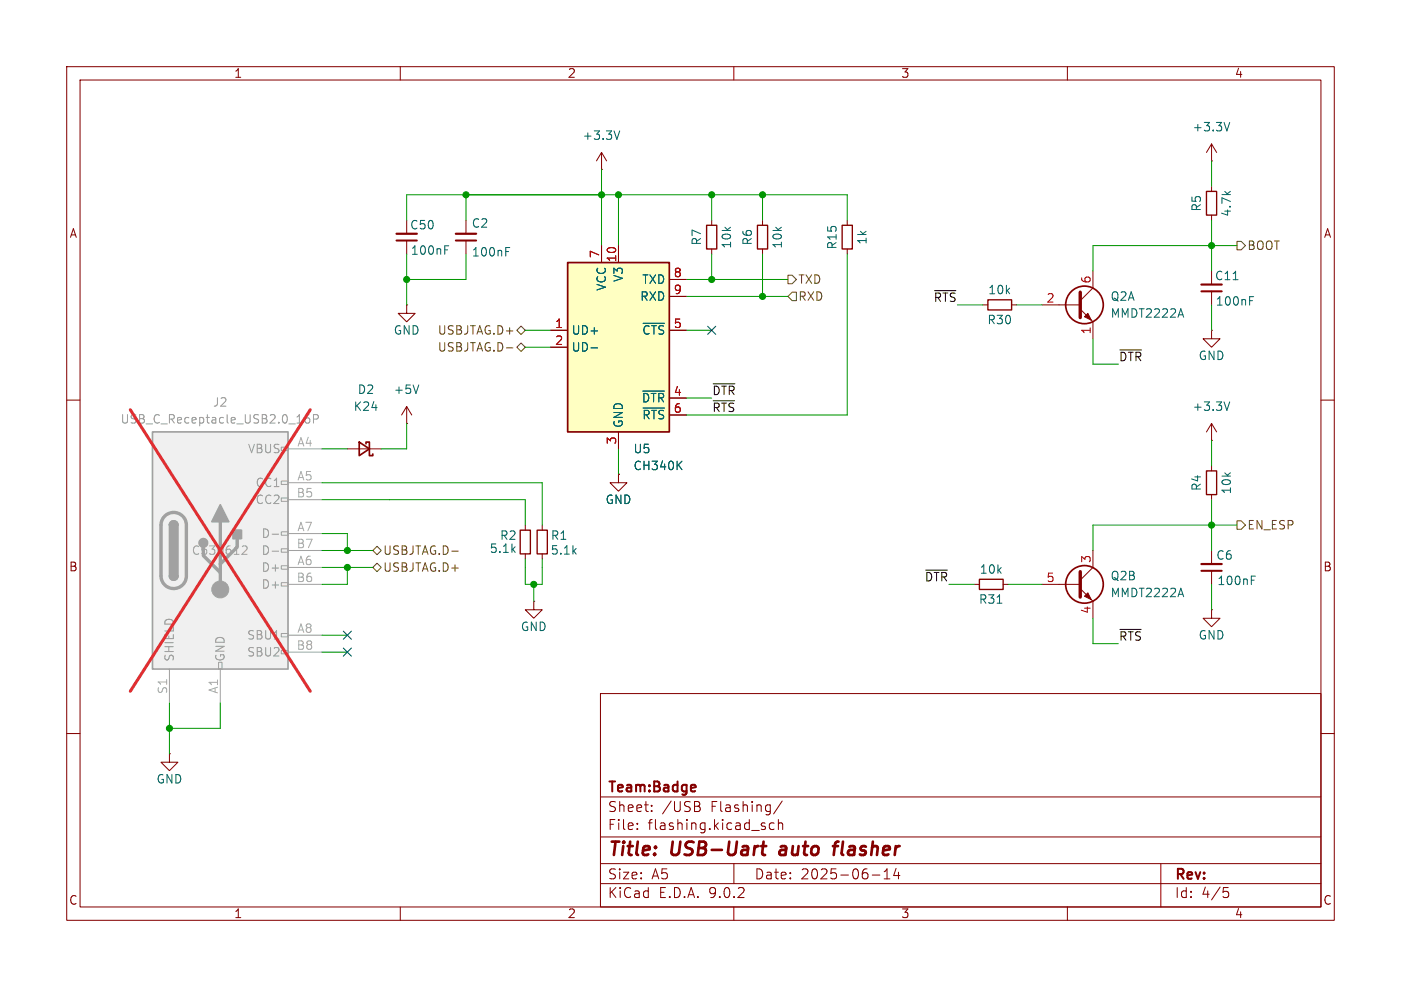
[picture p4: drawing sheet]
<svg xmlns="http://www.w3.org/2000/svg" width="210mm" height="148mm" viewBox="0 0 210 148" stroke-linecap="round" stroke-linejoin="round" font-family="sans-serif">
<g fill="none" stroke="#840000" stroke-width=".15">
<path d="M10 10h190v128h-190zM12 12h186v124h-186zM60 10v2M110 10v2M160 10v2M106.7 33v.8M106.7 37.3v.8M114.3 33v.8M114.3 37.3v.8M127 33v.8M127 37.3v.8M181.6 24.1h.1"/>
<path d="M181.6 21.6v2.5M181.6 21.6l-.8 1.3M181.6 21.6l.8 1.3M61 45.7v1.3h1.2l-1.2 1.3-1.3-1.3h1.3M61 45.7h.1M147.3 45.7h.8M151.6 45.7h.8M156.2 45.7h5.7M161.9 46.4l1.9 1.9v2.5M163.8 40.6v2.6l-1.9 1.9M10 60h2M198 60h2"/>
<path d="M80 90.2v1.2h1.3l-1.3 1.3-1.3-1.3h1.3M80 90.2h.1M146 87.6h.8M150.4 87.6h.7M156.2 87.6h5.7M161.9 88.3l1.9 1.9v2.5M163.8 82.6v2.5l-1.9 1.9M181.6 91.4v1.3h1.3l-1.3 1.3-1.3-1.3h1.3M181.6 91.4h.1M181.6 82.6v2M181.6 85.6v2M10 110h2"/>
<path d="M90 104h108v32h-108zM90 119.5h108M198 110h2M60 136v2M90 132.5h108M90 129.5h108M90 125.5h108M95.5 124.2v.2M95.5 123.5v.1M97.7 121.5v.2M97.7 120.8v.1M104.6 120.9a.4 .4 0 0 1 .4 .4 .4 .4 0 0 1-.3 .4"/>
<path d="M104.8 120.3l.1 .2-.1 .3M110 136v2M110 129.5v3M116 123.5l-.4-.1-.3 .3v.4l.2 .2h.5M116.7 123.5a.37 .37 0 0 1 .6 .1v.8M116.7 122.9v1.5M117.2 120.1l-1.2 1.9M130.8 131.2h1.1M132.5 131.8h.9M132.5 130.7l.5-.4v1.5M134.3 130.2l-.3 1.1h.9M134.7 130.8v1"/>
<path d="M160 136v2M174 129.5v6.5M183.4 133.1h.7M183.5 133.7h.4l.3 .2v.4l-.2 .2-.5 .1"/>
</g>
<path d="M114.1 126.9h.8M114.5 126.2l-.3 1.7 .1 .2 .4 .1M117 127.5l-.2 .4 .3 .3M124.9 126.9h.7M125.7 126.2l-.4 .1-.1 .2-.2 1.7" fill="none" stroke="#840000" stroke-width=".4"/>
<path d="M180.1 85.6h3M104.2 117.8l.1 .2-.7 .2" fill="none" stroke="#840000" stroke-width=".3"/>
<path d="M161.9 43.8v3.8M161.9 85.7v3.8" fill="none" stroke="#840000" stroke-width=".51"/>
<g fill="none" stroke="#840000" stroke-width=".25">
<circle cx="162.6" cy="45.7" r="2.82"/>
<circle cx="162.6" cy="87.6" r="2.82"/>
</g>
<g fill="#840000" stroke="#840000" stroke-width=".15">
<path d="M162.6 47.5l.5-.5 .5 1z"/>
<path d="M162.6 89.4l.5-.5 .5 1z"/>
</g>
<path d="M184.3 18.4l-.4 1.2M177 46.3l.4 1.3M149.5 90.5h.7M177 88.2l.4 1.3M187.6 87h.4M187.6 86.4h.6" fill="none" stroke="#006464" stroke-width=".15"/>
<path d="M105.9 33.8h1.5v3.5h-1.5zM113.5 33.8h1.6v3.5h-1.6zM126.2 33.8h1.6v3.5h-1.6zM148.1 45h3.5v1.5h-3.5zM146.8 86.9h3.6v1.5h-3.6z" fill="none" stroke="#840000" stroke-width=".2"/>
<path d="M180.1 84.6h3" fill="none" stroke="#840000" stroke-width=".33"/>
<path d="M85.1 39.4h15.2v25.4h-15.2z" fill="#ffffc2"/>
<path d="M85.1 39.4h15.2v25.4h-15.2zM53.8 66.3l1.6 1-1.6 1zM54.9 66.5v-.2h.5v2h.5v-.2" fill="none" stroke="#840000" stroke-width=".25"/>
<g fill="none" stroke="#840000" stroke-width=".15">
<path d="M61 36.1v2M69.8 33v2.1M69.8 36.1v2M90.2 25.4h.1M90.2 22.9v2.5M90.2 36.8v2.6M90.2 22.9l-.8 1.2M90.2 22.9l.7 1.2M92.7 36.8v2.6M82.5 49.5h2.6M82.5 52.1h2.6M100.3 49.5h2.6"/>
<path d="M100.3 41.9h2.6M100.3 44.5h2.6M100.3 59.7h2.6M52.1 67.3h5M61 63.5h.1M61 61l-.8 1.2M61 61l.7 1.2M61 61v2.5M78.7 78.7v.8M81.3 78.7v.8M92.7 71.1v1.3h1.3l-1.3 1.3-1.3-1.3h1.3M92.7 71.1h.1"/>
<path d="M92.7 64.8v2.5M100.3 62.2h2.6M181.6 69.9v.7M181.6 74.2v.7M78.7 83.1v.7M81.3 83.1v.7"/>
</g>
<path d="M92.9 19.6l-.4 1.3M66.7 37.5h.4M66.7 36.9h.6M75.8 37.7h.4M75.8 37.1h.6M62.8 57.7l-.4 1.3M88.6 52.2h1M96.3 58.6h3.3M96.4 48.5h3.2M96.4 61.2h3.2M101.7 69.7l.5 .7M102.2 69.2l-.7 .7" fill="none" stroke="#006464" stroke-width=".15"/>
<path d="M78 79.5h1.5v3.6h-1.5zM80.5 79.5h1.5v3.6h-1.5zM180.8 70.6h1.6v3.6h-1.6z" fill="none" stroke="#840000" stroke-width=".2"/>
<path d="M59.4 36.1h3.1M68.3 36.1h3.1" fill="none" stroke="#840000" stroke-width=".3"/>
<path d="M59.4 35.1h3.1M68.3 35.1h3.1" fill="none" stroke="#840000" stroke-width=".33"/>
<path d="M22.9 64.8h20.3v35.5h-20.3z" fill="#f0f0f0"/>
<g fill="none" stroke="#a1a1a1" stroke-width=".15">
<path d="M42.2 67.1h1v.5h-1zM42.2 72.1h1v.5h-1zM42.2 74.7h1v.5h-1zM42.2 79.8h1v.5h-1zM43.2 67.3h5.1M43.2 72.4h5.1M43.2 74.9h5.1M32.8 99.3h.5v1h-.5zM36.3 82l.5-.1 .2 .1v.2l-.7 .9h.7M42.2 82.3h1v.5h-1zM42.2 84.8h1v.5h-1zM42.2 87.4h1v.5h-1z"/>
<path d="M42.2 95h1v.5h-1zM42.2 97.5h1v.5h-1zM43.2 80h5.1M43.2 82.6h5.1M43.2 85.1h5.1M43.2 87.6h5.1M43.2 95.3h5.1M43.2 97.8h5.1M25.4 100.3v5.1M33 100.3v5.1"/>
</g>
<path d="M22.9 64.8h20.3v35.5h-20.3zM25.4 78.7a.64 .64 0 0 1 .6-.6 .64 .64 0 0 1 .7 .6M25.4 86.4a.64 .64 0 0 0 .6 .6 .64 .64 0 0 0 .7-.6" fill="none" stroke="#a1a1a1" stroke-width=".25"/>
<path d="M24.7 77.4a1.9 1.9 0 0 1 2.1-.4 1.9 1.9 0 0 1 1.1 1.7v7.7a1.91 1.91 0 0 1-1.9 1.9 1.91 1.91 0 0 1-1.9-1.9v-7.8a1.91 1.91 0 0 1 .6-1.2zM33 78.2v10.2M30.5 82v1.3l2.5 2.6M35.6 80.8v1.2l-2.6 2.6" fill="none" stroke="#a1a1a1" stroke-width=".51"/>
<g fill="#a1a1a1" stroke="#a1a1a1" stroke-width=".25">
<path d="M25.4 78.7h1.3v7.7h-1.3z"/>
<path d="M25.6 78.3a.64 .64 0 0 1 .7-.1 .64 .64 0 0 1 .4 .5h-1.3z"/>
<path d="M25.4 86.4h1.3a.64 .64 0 0 1-.7 .6 .64 .64 0 0 1-.6-.6z"/>
<path d="M33 75.7l1.3 2.5h-2.6z"/>
<path d="M34.9 79.5h1.3v1.3h-1.3z"/>
<circle cx="30.5" cy="81.4" r=".63"/>
</g>
<circle cx="33" cy="88.4" r="1.27" fill="#a1a1a1" stroke="#a1a1a1" stroke-width=".15"/>
<path d="M46.3 62.2a.5 .5 0 0 0-.6 .5v.5l.1 .2h.4l.2-.1v-.4l-.1-.2h-.3l-.3 .2M47 62.8h.6l.1-.2v-.3l-.2-.1h-.5v1.2M40.8 80.1h1M40.8 82.6h1" fill="none" stroke="#989898" stroke-width=".15"/>
<path d="M19.5 61.4l27 42.3M46.5 61.4l-27 42.3" fill="none" stroke="#e12e31" stroke-width=".46"/>
<g fill="none" stroke="#840000" stroke-width=".15">
<path d="M90.2 36.8v2.6M92.7 36.8v2.6M181.6 27.9v.8M181.6 32.3v.7M82.5 49.5h2.6M82.5 52.1h2.6M100.3 49.5h2.6M100.3 41.9h2.6M100.3 44.5h2.6M100.3 59.7h2.6M181.6 49.5v1.3h1.3l-1.3 1.3-1.3-1.3h1.3M181.6 49.5h.1"/>
<path d="M181.6 43.7v2M92.7 71.1h.1M92.7 64.8v2.5M100.3 62.2h2.6M181.6 66h.1M181.6 63.5v2.5M181.6 63.5l-.8 1.3M181.6 63.5l.8 1.3M25.4 113v1.3h1.3l-1.3 1.3-1.3-1.3h1.3M25.4 113h.1"/>
</g>
<path d="M180.8 28.7h1.6v3.6h-1.6z" fill="none" stroke="#840000" stroke-width=".2"/>
<path d="M180.1 43.7h3" fill="none" stroke="#840000" stroke-width=".3"/>
<path d="M180.1 42.7h3" fill="none" stroke="#840000" stroke-width=".33"/>
<path d="M88.6 52.2h1M96.3 58.6h3.3M96.4 48.5h3.2M184.8 41.9h.8M187.3 45.1h.4M187.3 44.5h.6M96.4 61.2h3.2M101.7 69.7l.5 .7M102.2 69.2l-.7 .7M184.3 60.3l-.4 1.2" fill="none" stroke="#006464" stroke-width=".15"/>
<path d="M185.4 36.2h.7l.6 .6-.6 .7h-.7zM75.9 52.2h1M77.5 49.5l.6-.6 .6 .6-.6 .7zM77.5 52.1l.6-.7 .6 .7-.6 .6zM118.1 41.3h.6l.7 .6-.7 .6h-.6zM118.1 44.5l.6-.7h.7v1.3h-.7zM185.4 78.1h.7l.6 .6-.6 .7h-.7zM55.9 85.1l.6-.6 .6 .6-.6 .6zM55.9 82.6l.6-.7 .6 .7-.6 .6zM67.7 82.6h1" fill="none" stroke="#725600" stroke-width=".15"/>
<path d="M106.9 57.6h3.3M140.1 43.6h3.2M167.9 52.5h3.2M106.9 60.1h3.2M138.8 85.5h3.2M167.9 94.4h3.2" fill="none" stroke="#0f0f0f" stroke-width=".15"/>
<g fill="none" stroke="#009600" stroke-width=".15">
<path d="M61 33v-3.8h66v3.8M61 38.1v7.6M69.8 38.1v3.8h-8.8M69.8 29.2v3.8M90.2 25.4v11.4M92.7 29.2v7.6M106.7 29.2v3.8M106.7 38.1v3.8M114.3 29.2v3.8M114.3 38.1v6.4M127 38.1v24.1h-24.1M181.6 24.1v3.8"/>
<path d="M181.6 33v7.6M185.4 36.8h-21.6v3.8M78.7 52.1h3.8M78.7 49.5h3.8M102.9 41.9h15.2M102.9 59.7h3.8M102.9 49.5h3.8M102.9 44.5h15.2M143.5 45.7h3.8M152.4 45.7h3.8M163.8 50.8v3.8h3.8M181.6 45.7v3.8"/>
<path d="M48.3 74.9h30.4v3.8M48.3 72.4h33v6.3M48.3 67.3h3.8M61 63.5v3.8h-3.9M92.7 67.3v3.8M181.6 66v3.9M181.6 74.9v7.7M185.4 78.7h-21.6v3.9M48.3 97.8h3.8M48.3 80h3.8v2.6M48.3 82.6h7.6M48.3 85.1h7.6"/>
<path d="M48.3 95.3h3.8M52.1 85.1v2.5h-3.8M78.7 83.8v3.8h2.6v-3.8M80 87.6v2.6M142.2 87.6h3.8M151.1 87.6h5.1M163.8 92.7v3.8h3.8M181.6 87.6v3.8M25.4 105.4v7.6M33 105.4v3.8h-7.6"/>
</g>
<path d="M106.1 48.9l1.2 1.2M107.3 48.9l-1.2 1.2M51.5 97.2l1.2 1.2M51.5 94.6l1.2 1.3M52.7 97.2l-1.2 1.2M52.7 94.6l-1.2 1.3" fill="none" stroke="#000084" stroke-width=".15"/>
<g fill="#009600" stroke="#009600" stroke-width=".15">
<circle cx="52.1" cy="82.6" r=".46"/>
<circle cx="25.4" cy="109.2" r=".46"/>
<circle cx="92.7" cy="29.2" r=".46"/>
<circle cx="106.7" cy="41.9" r=".46"/>
<circle cx="114.3" cy="29.2" r=".46"/>
<circle cx="114.3" cy="44.5" r=".46"/>
<circle cx="106.7" cy="29.2" r=".46"/>
<circle cx="61" cy="41.9" r=".46"/>
<circle cx="69.8" cy="29.2" r=".46"/>
<circle cx="52.1" cy="85.1" r=".46"/>
<circle cx="90.2" cy="29.2" r=".46"/>
<circle cx="80" cy="87.6" r=".46"/>
<circle cx="181.6" cy="36.8" r=".46"/>
<circle cx="181.6" cy="78.7" r=".46"/>
</g>
<g font-size="2.8" fill="#840000">
<text x="91" y="128.9">Title:</text>
<text x="100.7" y="128.9">USB-Uart</text>
<text x="117.8" y="128.9">auto</text>
<text x="126.6" y="128.9">flasher</text>
</g>
<g font-size="2.1" fill="#840000">
<text x="91" y="119.2">Team:Badge</text>
<text x="91" y="124.7">File:</text>
<text x="91" y="122">Sheet:</text>
<text x="97.1" y="124.7">flashing.kicad_sch</text>
<text x="99.2" y="122">/USB</text>
<text x="106.6" y="122">Flashing/</text>
<text x="91" y="134.9">KiCad</text>
<text x="91" y="132.1">Size:</text>
<text x="97.7" y="132.1">A5</text>
<text x="98.7" y="134.9">E.D.A.</text>
<text x="106.3" y="134.9">9.0.2</text>
<text x="113" y="132.1">Date:</text>
<text x="120" y="132.1">2025-06-14</text>
<text x="176" y="132.3">Rev:</text>
<text x="176" y="134.9">Id:</text>
<text x="180.1" y="134.9">4/5</text>
</g>
<g font-size="1.8" fill="#840000">
<text x="35" y="11.9">1</text>
<text x="85" y="11.9">2</text>
<text x="135" y="11.9">3</text>
<text x="185" y="11.9">4</text>
<text x="10.3" y="35.9">A</text>
<text x="198.4" y="35.9">A</text>
<text x="10.3" y="85.9">B</text>
<text x="198.3" y="85.9">B</text>
<text x="10.3" y="135.9">C</text>
<text x="35" y="137.9">1</text>
<text x="85" y="137.9">2</text>
<text x="135" y="137.9">3</text>
<text x="185" y="137.9">4</text>
<text x="198.3" y="135.9">C</text>
</g>
<g font-size="1.8" fill="#006464">
<text x="87.2" y="21.2">+3.3V</text>
<text x="178.7" y="19.9">+3.3V</text>
<text x="61.4" y="34.6">C50</text>
<text x="70.6" y="34.4">C2</text>
<text x="180.2" y="31.8" transform="rotate(-90 180.2 31.8)">R5</text>
<text x="184.7" y="32.6" transform="rotate(-90 184.7 32.6)">4.7k</text>
<text x="61.5" y="38.4">100nF</text>
<text x="70.6" y="38.7">100nF</text>
<text x="105.3" y="36.9" transform="rotate(-90 105.3 36.9)">R7</text>
<text x="109.8" y="37.4" transform="rotate(-90 109.8 37.4)">10k</text>
<text x="112.9" y="36.9" transform="rotate(-90 112.9 36.9)">R6</text>
<text x="117.4" y="37.4" transform="rotate(-90 117.4 37.4)">10k</text>
<text x="125.6" y="37.5" transform="rotate(-90 125.6 37.5)">R15</text>
<text x="130.1" y="36.8" transform="rotate(-90 130.1 36.8)">1k</text>
<text x="91" y="43.7" transform="rotate(-90 91 43.7)">VCC</text>
<text x="93.6" y="42.4" transform="rotate(-90 93.6 42.4)">V3</text>
<text x="95.9" y="45.3">RXD</text>
<text x="96.2" y="42.8">TXD</text>
<text x="148" y="44.3">10k</text>
<text x="166.4" y="45.3">Q2A</text>
<text x="166.4" y="47.9">MMDT2222A</text>
<text x="182" y="42.2">C11</text>
<text x="182.1" y="46">100nF</text>
<text x="58.9" y="50.4">GND</text>
<text x="85.6" y="50.4">UD+</text>
<text x="85.6" y="52.9">UD-</text>
<text x="96.2" y="50.4">~{CTS}</text>
<text x="147.9" y="48.8">R30</text>
<text x="53.5" y="59.3">D2</text>
<text x="58.9" y="59.3">+5V</text>
<text x="179.6" y="54.2">GND</text>
<text x="52.9" y="61.8">K24</text>
<text x="93.6" y="64.3" transform="rotate(-90 93.6 64.3)">GND</text>
<text x="96.1" y="60.6">~{DTR}</text>
<text x="96.2" y="63.1">~{RTS}</text>
<text x="178.7" y="61.8">+3.3V</text>
<text x="94.9" y="68.2">U5</text>
<text x="94.9" y="70.7">CH340K</text>
<text x="90.7" y="75.8">GND</text>
<text x="180.2" y="73.7" transform="rotate(-90 180.2 73.7)">R4</text>
<text x="184.7" y="74.2" transform="rotate(-90 184.7 74.2)">10k</text>
<text x="73.3" y="83.1">5.1k</text>
<text x="74.9" y="81.2">R2</text>
<text x="82.5" y="83.4">5.1k</text>
<text x="82.5" y="81.2">R1</text>
<text x="146.8" y="86.2">10k</text>
<text x="166.4" y="87.2">Q2B</text>
<text x="166.4" y="89.8">MMDT2222A</text>
<text x="182.2" y="84.1">C6</text>
<text x="182.4" y="87.9">100nF</text>
<text x="78" y="94.8">GND</text>
<text x="146.6" y="90.7">R31</text>
<text x="179.6" y="96.1">GND</text>
<text x="23.4" y="117.7">GND</text>
</g>
<g font-size="1.8" fill="#a90000">
<text x="89.9" y="38.8" transform="rotate(-90 89.9 38.8)">7</text>
<text x="92.5" y="39.4" transform="rotate(-90 92.5 39.4)">10</text>
<text x="100.9" y="41.7">8</text>
<text x="100.9" y="44.2">9</text>
<text x="156.8" y="45.5">2</text>
<text x="163.6" y="42.6" transform="rotate(-90 163.6 42.6)">6</text>
<text x="83.1" y="49.3">1</text>
<text x="83.1" y="51.8">2</text>
<text x="100.9" y="49.3">5</text>
<text x="163.6" y="50.2" transform="rotate(-90 163.6 50.2)">1</text>
<text x="100.9" y="59.4">4</text>
<text x="100.9" y="62">6</text>
<text x="92.5" y="66.7" transform="rotate(-90 92.5 66.7)">3</text>
<text x="156.8" y="87.4">5</text>
<text x="163.6" y="84.5" transform="rotate(-90 163.6 84.5)">3</text>
<text x="163.6" y="92.1" transform="rotate(-90 163.6 92.1)">4</text>
</g>
<g font-size="1.8" fill="#725600">
<text x="186.9" y="37.7">BOOT</text>
<text x="119.6" y="42.8">TXD</text>
<text x="119.6" y="45.3">RXD</text>
<text x="65.5" y="50.4">USBJTAG.D+</text>
<text x="65.5" y="52.9">USBJTAG.D-</text>
<text x="57.3" y="83.4">USBJTAG.D-</text>
<text x="186.9" y="79.6">EN_ESP</text>
<text x="57.3" y="86">USBJTAG.D+</text>
</g>
<g font-size="1.8" fill="#0f0f0f">
<text x="139.9" y="45.4">~{RTS}</text>
<text x="106.7" y="59.3">~{DTR}</text>
<text x="167.6" y="54.3">~{DTR}</text>
<text x="106.7" y="61.9">~{RTS}</text>
<text x="138.5" y="87.3">~{DTR}</text>
<text x="167.6" y="96.2">~{RTS}</text>
</g>
<g font-size="1.8" fill="#989898">
<text x="18" y="63.7">USB_C_Receptacle_USB2.0_16P</text>
<text x="31.8" y="61.2">J2</text>
<text x="37.1" y="68.2">VBUS</text>
<text x="38.2" y="73.3">CC1</text>
<text x="38.2" y="75.8">CC2</text>
<text x="39.1" y="80.9">D-</text>
<text x="39.1" y="83.4">D-</text>
<text x="39.1" y="86">D+</text>
<text x="39.1" y="88.5">D+</text>
<text x="26.3" y="99.3" transform="rotate(-90 26.3 99.3)">SHIELD</text>
<text x="33.9" y="99.3" transform="rotate(-90 33.9 99.3)">GND</text>
<text x="36.9" y="96.1">SBU1</text>
<text x="36.9" y="98.7">SBU2</text>
</g>
<g font-size="1.8" fill="#aaa">
<text x="44.5" y="67.1">A4</text>
<text x="44.4" y="74.7">B5</text>
<text x="44.5" y="72.1">A5</text>
<text x="44.4" y="82.3">B7</text>
<text x="44.5" y="79.8">A7</text>
<text x="44.4" y="87.4">B6</text>
<text x="44.5" y="84.8">A6</text>
<text x="44.5" y="95">A8</text>
<text x="44.4" y="97.5">B8</text>
<text x="25.1" y="104.2" transform="rotate(-90 25.1 104.2)">S1</text>
<text x="32.8" y="104.1" transform="rotate(-90 32.8 104.1)">A1</text>
</g>
<text font-size="1.8" fill="#a1a1a1" x="28.7" y="83.4">C530612</text>
</svg>
